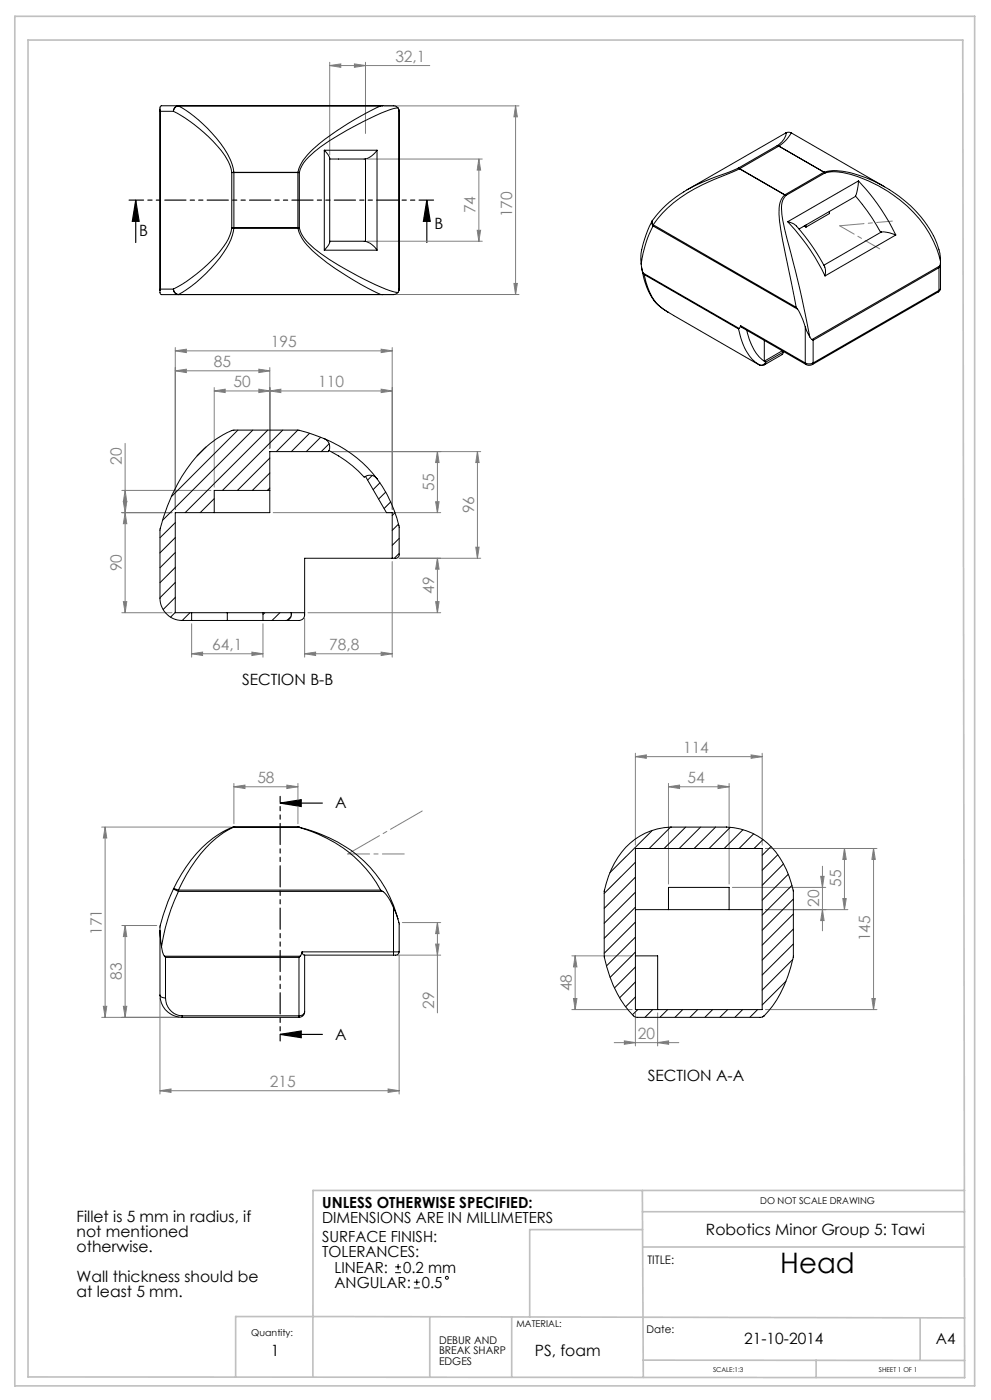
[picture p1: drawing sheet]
<svg xmlns="http://www.w3.org/2000/svg" width="297mm" height="420mm" viewBox="0 0 297 420" stroke-linecap="round" stroke-linejoin="round" font-family="sans-serif">
<g fill="none" stroke="#000" stroke-width=".3">
<path d="M119.3 379.2v1.7M118.4 381.8h1.8M118.4 380.1h1.8M124 386.4h1.8M124 384.7h1.8M124.9 383.8v1.7"/>
<circle cx="133.9" cy="383.3" r=".44"/>
</g>
<path d="M40.7 60.1l1 6.3h-2zM40.7 60.1v12.7M127.9 60.1l1 6.3h-2zM127.9 60.1v12.7M83.9 240.9l6.4-1v2.1zM83.9 240.9h12.7M83.9 310.3l6.4-1v2zM83.9 310.3h12.7" fill="none" stroke="#000" stroke-width=".35"/>
<g fill="none" stroke="#808080" stroke-width=".3">
<path d="M98.8 19.7l3.3-.5v1zM98.8 18.7v27.8M98.8 19.7h30M106.2 19.2l3.3 .5-3.3 .5zM109.5 18.7v21.4M115.1 31.8h40.4M154.5 31.8v56.6M154.5 31.8l.5 3.2h-1zM110.1 47.7h34.4M143.5 47.7l.5 3.3h-1zM143.5 47.7v24.7M110.1 72.4h34.4"/>
<path d="M143 69.1h1l-.5 3.3zM115.1 88.4h40.4M154 85h1l-.5 3.4zM52.5 105.3l3.3-.5v1zM52.5 111.2l3.3-.4v1zM52.5 104.3v48.5M52.5 105.3h65M52.5 111.2h28.4M64.2 117.3l3.3-.5v1zM64.2 117.3h53.3M64.2 116.3v29.8M77.6 110.8l3.3 .4-3.3 .6z"/>
<path d="M77.6 116.8l3.3 .5-3.3 .5zM80.9 117.3l3.3-.5v1zM80.9 110.3v24.2M114.2 104.8l3.3 .5-3.3 .5zM114.2 116.8l3.3 .5-3.3 .5zM117.5 104.3v48.5M37.5 133v50.8M99.4 135.5h44.7M131.1 135.5l.5 3.3h-1zM131.1 135.5v18.3M143.1 135.5l.5 3.3h-1zM143.1 135.5v32"/>
<path d="M36.5 153.8h15M36.5 147.1h26.7M37 150.5h1l-.5 3.3zM37.5 153.8l.5 3.3h-1zM37.5 147.1l.5 3.3h-1zM81.9 153.8h50.2M130.6 150.5h1l-.5 3.3zM117.5 168.5v28.6M119.6 167.5h24.5M131.1 167.5l.5 3.3h-1zM131.1 167.5v16.3M142.6 164.2h1l-.5 3.3z"/>
<path d="M36.5 183.8h15M37 180.5h1l-.5 3.3zM57.4 196.1l3.3-.5v1.1zM57.4 196.1h21.4M57.4 187.1v10M75.5 195.6l3.3 .5-3.3 .6zM78.8 187.1v10M91.3 196.1l3.3-.5v1.1zM91.3 185.5v11.6M91.3 196.1h26.2M92.3 183.8h39.8M114.2 195.6l3.3 .5-3.3 .6z"/>
<path d="M130.6 180.5h1l-.5 3.3zM70.1 236l3.3-.5v1.1zM70.1 235v12.1M70.1 236h19.2M86 235.5l3.3 .5-3.3 .6zM89.3 235v12.1M190.4 227l3.3-.5v1zM190.4 226v27.5M190.4 227h38M200.3 236l3.4-.5v1.1zM200.3 236h18.2M200.3 235v30.2"/>
<path d="M215.2 235.5l3.3 .5-3.3 .6zM218.5 235v30.2M225.1 226.5l3.3 .5-3.3 .5zM228.4 226v27.5M30.5 248.1h38.6M31.5 248.1v57.1M31.5 248.1l.5 3.3h-1zM229.4 254.5h33.4M246.5 259.9v19.3M253.1 254.5l.5 3.3h-1zM253.1 254.5v18.4M261.8 254.5l.5 3.3h-1z"/>
<path d="M261.8 254.5v48.4M36.5 277.7h10.5M37.5 277.7v27.5M37.5 277.7l.5 3.3h-1zM120.6 276.8h11.5M131.1 276.8l.5 3.3h-1zM131.1 276.8v27.1M219.5 266.2h28M229.4 272.9h24.7M246 262.9h1l-.5 3.3zM246.5 272.9l.5 3.3h-1zM252.6 269.6h1l-.5 3.3z"/>
<path d="M47.9 299.5v28.7M119 286.5h13.1M119.6 286.5v41.7M130.6 283.2h1l-.5 3.3zM171.4 286.8h18M171.9 299.6h1l-.5 3.3zM172.4 286.8v16.1M172.4 286.8l.5 3.3h-1zM261.3 299.6h1l-.5 3.3zM30.5 305.2h23.1M31 301.9h1l-.5 3.3zM37 301.9h1l-.5 3.3z"/>
<path d="M171.4 302.9h18M184.1 312.8h19.3M187.1 312.3l3.3 .5-3.3 .5zM190.4 303.9v9.9M197.1 312.8l3.3-.5v1zM197.1 303.9v9.9M229.4 302.9h33.4M47.9 327.2l3.4-.5v1zM47.9 327.2h71.7M116.3 326.7l3.3 .5-3.3 .5z"/>
</g>
<path d="M84 238.9v73.4" fill="none" stroke="#000" stroke-width=".35" stroke-dasharray="6.3 1.3 1.3 1.3 1.3 1.3" stroke-dashoffset="4.6"/>
<path d="M129.9 60h-91.2" fill="none" stroke="#000" stroke-width=".35" stroke-dasharray="6.3 1.3 1.3 1.3 1.3 1.3" stroke-dashoffset="2"/>
<g fill="none" stroke="#c0c0c0" stroke-width=".5">
<path d="M4.4 4.9h287.7v410.9h-287.7zM8.4 12h280.1l.6 401.3-280.7-.2zM192.5 357.1l.3 56.1M289.1 357.1h-195.3v56.1M192.5 363.5h96.6M192.6 368.9h-33.8v26.2M192.6 374.1h96.5M128.8 395v18.2M153.4 395.1v18.1M275.8 395.3v12.7M289.1 395.4l-218.5-.4v18.1M192.8 408l96.3 .1"/>
<path d="M244.6 408v5.3"/>
</g>
<path d="M121.2 256.2h-17" fill="none" stroke="#808080" stroke-width=".3" stroke-dasharray="15.2 1.3 1.3 1.3" stroke-dashoffset="8.7"/>
<path d="M104.2 256.2l22.3-12.9" fill="none" stroke="#808080" stroke-width=".3" stroke-dasharray="15.2 1.3 1.3 1.3" stroke-dashoffset="4.3"/>
<path d="M263.6 74.7l-11.9-7" fill="none" stroke="#808080" stroke-width=".3" stroke-dasharray="15.2 1.3 1.3 1.3" stroke-dashoffset="10.2"/>
<path d="M251.7 67.7l15.7-1.4" fill="none" stroke="#808080" stroke-width=".3" stroke-dasharray="15.2 1.3 1.3 1.3" stroke-dashoffset="7.9"/>
<g fill="#000">
<path d="M127.9 60.1l1 6.3h-2zM40.7 60.1l1 6.3h-2z"/>
<path d="M83.9 240.9l6.4-1v2.1zM83.9 310.3l6.4-1v2z"/>
</g>
<g fill="#808080">
<path d="M86 235.5l3.3 .5-3.3 .6zM70.1 236l3.3-.5v1.1zM197.1 312.8l3.3-.5v1zM187.1 312.3l3.3 .5-3.3 .5zM215.2 235.5l3.3 .5-3.3 .6zM200.3 236l3.4-.5v1.1z"/>
<path d="M47.9 327.2l3.4-.5v1zM116.3 326.7l3.3 .5-3.3 .5zM98.8 19.7l3.3-.5v1zM106.2 19.2l3.3 .5-3.3 .5zM52.5 105.3l3.3-.5v1zM114.2 104.8l3.3 .5-3.3 .5zM52.5 111.2l3.3-.4v1zM77.6 110.8l3.3 .4-3.3 .6zM80.9 117.3l3.3-.5v1zM114.2 116.8l3.3 .5-3.3 .5zM64.2 117.3l3.3-.5v1zM77.6 116.8l3.3 .5-3.3 .5zM91.3 196.1l3.3-.5v1.1zM114.2 195.6l3.3 .5-3.3 .6zM57.4 196.1l3.3-.5v1.1zM75.5 195.6l3.3 .5-3.3 .6z"/>
<path d="M190.4 227l3.3-.5v1zM225.1 226.5l3.3 .5-3.3 .5z"/>
<path d="M143.5 47.7l.5 3.3h-1zM143 69.1h1l-.5 3.3z"/>
<path d="M171.9 299.6h1l-.5 3.3zM172.4 286.8l.5 3.3h-1z"/>
<path d="M31.5 248.1l.5 3.3h-1zM31 301.9h1l-.5 3.3zM131.1 276.8l.5 3.3h-1zM130.6 283.2h1l-.5 3.3zM37.5 277.7l.5 3.3h-1zM37 301.9h1l-.5 3.3zM154.5 31.8l.5 3.2h-1zM154 85h1l-.5 3.4zM261.8 254.5l.5 3.3h-1zM261.3 299.6h1l-.5 3.3zM253.1 254.5l.5 3.3h-1zM252.6 269.6h1l-.5 3.3zM246 262.9h1l-.5 3.3zM246.5 272.9l.5 3.3h-1zM143.1 135.5l.5 3.3h-1zM142.6 164.2h1l-.5 3.3zM37.5 153.8l.5 3.3h-1zM37 180.5h1l-.5 3.3zM131.1 167.5l.5 3.3h-1zM130.6 180.5h1l-.5 3.3zM37.5 147.1l.5 3.3h-1zM37 150.5h1l-.5 3.3zM131.1 135.5l.5 3.3h-1zM130.6 150.5h1l-.5 3.3z"/>
</g>
<g fill="none" stroke="#000" stroke-width=".3">
<path d="M47.9 33l.1 .4M47.9 33v54.1M48 33.4h4M48 33.4v53.3M52 33.4a45.9 45.9 0 0 1 15.5 13.4 11.7 11.7 0 0 1 2 5M53.5 31.8a40.5 40.5 0 0 1 15.6 16.2l1 3.7M53.5 31.8a1.79 1.79 0 0 0-1.5 1.6M53.5 31.7a1.63 1.63 0 0 0-1.5 1.7M53.5 31.7v.1M53.5 31.7l-5.3 .1-.2 .2-.1 1M114.7 31.7a21.2 21.2 0 0 0-6.8 3.2 68.7 68.7 0 0 0-15.9 11.7l-2 2.9-.7 2.2M114.7 31.7h2.4a2.23 2.23 0 0 1 2.1 .6"/>
<path d="M114.7 31.7l-61.2 .1M119.2 32.3a50.1 50.1 0 0 0-14 6.1l-1.4 .8a42.1 42.1 0 0 0-12.7 9.6l-1.1 1.9-.3 1.1M119.2 32.3l.4 .7M119.6 33v54.1M235.4 39.9l.9-.2 .8 .2 28 16.1M235.4 39.9h.1M235.4 39.9h.1a4.5 4.5 0 0 1-2.6 3.8M235.4 39.9l-29.5 17.1M237.1 39.9l-.4 .7a11.3 11.3 0 0 1-3.3 3.2M69.5 51.8h.6M69.5 51.8v16.6M70.1 51.7l-.6 .1"/>
<path d="M70.1 51.7v.1M70.1 51.7h19.2M70.1 51.8h19.2M70.1 51.8v16.6M89.3 51.7l.4 .1M89.3 51.8h.4M89.3 51.7v.1M89.3 51.8v16.6M89.7 51.8v16.6M97.2 45.1h15.8M97.2 45.1l1.2 1.3 .4 1v25.3l-.4 1-1.2 1.4M97.2 45.1v30"/>
<path d="M109.5 47.7h-10.7M109.5 47.7v24.7M113 45.1a6.2 6.2 0 0 1-3.5 2.6M113 45.1v30M221.2 50.5l-2.7 1.1a49.1 49.1 0 0 0-18.9 10l-4.1 4.5M221.2 50.5l.4 .1M221.2 50.5l.5 .1M221.6 50.6l-1.9 .9a69.9 69.9 0 0 0-17.8 9.3 30.7 30.7 0 0 0-6.1 6.6M221.6 50.6l13.6 7.9M221.7 50.6h-.1M221.7 50.6l13.5 7.8M232.9 43.7l.5 .1"/>
<path d="M232.9 43.7l-11.7 6.8M233.4 43.8h.1M233.4 43.8l13.6 7.9M233.4 43.8l-11.7 6.8M235.2 58.5a6.8 6.8 0 0 0-1.7 5.8 228.6 228.6 0 0 0 4.1 22.6l1 5.3M235.2 58.5l.3 .1M235.2 58.4l.3 .2M235.2 58.4v.1M235.5 58.6a6.2 6.2 0 0 0-1.2 5.6l.9 4.6 4.4 17.6 3.1 14.7M246.9 51.7l.4 .2M246.9 51.7h.1M246.9 51.7l-11.7 6.7"/>
<path d="M247 51.7a16.3 16.3 0 0 1 10.3 .8 38.7 38.7 0 0 1 22.9 19.2 16 16 0 0 1 1.7 6.7M247 51.7l.3 .2M247.3 51.9a15.4 15.4 0 0 1 9.9 1.1 38.6 38.6 0 0 1 23.5 21.6l1.2 3.8M247.3 51.9l-11.8 6.7M256.4 58.9l-16.9 9.8M257.3 54.3a63.2 63.2 0 0 1 11.2 16.2M257.3 54.3l-.3 2.4-.6 2.1 3.5 4.5 4 6.3h.3M257.3 54.3l-21.2 12.2M69.5 68.4a17.2 17.2 0 0 1-5.6 9.3 47.8 47.8 0 0 1-11.9 9M69.5 68.4h.6M70.1 68.4a20 20 0 0 1-5.3 10.3 39.6 39.6 0 0 1-11.3 9.7M70.1 68.4h.1"/>
<path d="M70.1 68.4h19.2M89.3 68.4a12.9 12.9 0 0 0 4.4 6.9 91.1 91.1 0 0 0 20.4 13.1M89.3 68.4h.4M89.3 68.4h.1M89.7 68.4a11.5 11.5 0 0 0 4.6 6.2 86.6 86.6 0 0 0 24.3 13.1l.6 .1M89.7 68.4h-.4M97.2 75.1h15.8M98.8 72.4h10.7M109.5 72.4a6.1 6.1 0 0 1 3.5 2.7M192.2 79.2l.6 2.7M195.4 66.3a28.5 28.5 0 0 0-3.3 11.5l.1 1.4M195.4 66.3l-.1 .7 .4 .8"/>
<path d="M195.5 66.1l-.1 .2M195.5 66.1l-.1 .7 .4 .6M195.7 67.8a34.4 34.4 0 0 0-3.5 11.4M195.7 67.8l43.3 25M195.8 67.4l-.1 .4M195.8 67.4l42.8 24.8M236.1 66.5a6.3 6.3 0 0 1 4.2 3.2 50.6 50.6 0 0 1 7 10.9v2.2M236.1 66.5a62.7 62.7 0 0 1 11.2 16.3M241 67.8l.5 .3M241.5 67.5v.6M248.6 63.4v.7l-7.1 4M264.2 69.6a9.9 9.9 0 0 1 4.3 .9"/>
<path d="M264.2 69.6l-17.3 10M268.5 70.5l-21.2 12.3M281.7 79.8l-.3 .5M281.7 79.8l-38.4 22.1M281.9 78.4l-.2 1.4M281.9 78v8.4M47.9 87.1a.99 .99 0 0 0 .3 1.1 .99 .99 0 0 0 1 .2h4.3M48 86.7h4M48 86.7l-.1 .4M52 86.7a1.79 1.79 0 0 0 1.5 1.7M52 86.7a1.63 1.63 0 0 0 1.5 1.7M53.5 88.4h.1"/>
<path d="M53.5 88.4h60.6M53.5 88.4h61.2M114.1 88.4h.6M119.2 87.8a2.74 2.74 0 0 1-2.9 .6h-1.6M119.6 87.1l-.4 .7M192.3 80.1a23 23 0 0 0 3.7 10M192.8 81.9l.2 .5M192.8 81.9l28.7 16.6M193 82.4a21.6 21.6 0 0 0 3.3 8M193 82.4l28.3 16.3M196 90.1a14.9 14.9 0 0 0 4.2 3.5M196 90.1l.3 .3"/>
<path d="M196.3 90.4l1.7 1.7 2.2 1.5M200.2 93.6l27.2 15.8M221.3 98.7a16.7 16.7 0 0 0 5.1 10l1.1 .7M221.5 98.5l-.2 .2M222 97.7l-.5 .8M222 97.7l.3 .5 19.2 11.1M222 97.7l19.3 11.2M223.8 99.1a14.1 14.1 0 0 0 5.7 9.5M238.6 92.2l.4 .6M239 92.8l1.2 2.1 1.1 3.2M241.3 98.1l1.4 3M241.3 98.1v10.8"/>
<path d="M281.2 87.6l-37.7 21.7M281.4 87.1l-.2 .5M281.4 80.3l-37.7 21.8M281.4 80.3v6.8M281.4 87.1l-37.7 21.8M281.9 86.4l-.1 .6-.6 .6M281.9 86.4l-.5 .7M227.5 109.4l.6 .2 1-.2M229.1 102.1v6.3l5.3-3.1M229.5 108.6a1.49 1.49 0 0 1-2 .8M229.5 108.6l-.4 .8M234.7 105.6l-.3 .8-5.3 3"/>
<path d="M234.7 105.4v.2M234.7 105.6l-5.2 3M241.3 108.9a2.62 2.62 0 0 0 2.4 0M241.3 108.9l.2 .4M241.5 109.3l.9 .3 1.1-.3M242.7 101.1l.6 .8M243.3 101.9l.4 .2M243.7 108.9l-.2 .4M243.7 102.1v6.8M61.8 134.1l-2.7 2.7M71.3 129l-19.9 20M75.8 129l-27.1 27.1"/>
<path d="M80.3 129l-24.8 24.8M80.9 137.4l-9.7 9.7M84.7 129l-18 18.1M89.3 129l-6.5 6.5M92.8 130l-5.5 5.5M96.1 131.2l-4.3 4.3M97.2 131.6l-5.3-1.9-2.6-.7-19.5 .1a29 29 0 0 0-13.8 11.6 49.9 49.9 0 0 0-8.1 18.2v20.6a6.7 6.7 0 0 0 6.7 6.6M97.2 131.6a2.67 2.67 0 0 1 1.2 3.9h-17.5v18.3h-28.4v30h4.9M97.2 131.6a37.7 37.7 0 0 1 15.8 12M98.6 135.2a35.2 35.2 0 0 1 10.5 7.9l.4-.2M98.6 133.1l-2.3 2.4M52.5 156.8l-4.6 4.5"/>
<path d="M64.2 149.6l-4.2 4.2M80.9 147.1h-16.7v6.7M80.9 141.9l-5.3 5.2M80.9 146.4l-.8 .7M109.5 142.9a2.61 2.61 0 0 1 3.5 .7M109.5 142.9l6.3 10.9h1.7v13.7M111.5 142.6l-1.3 1.4M113 143.6a33.6 33.6 0 0 1 6.6 14.5v8.4a1.09 1.09 0 0 1-1 1h-27.3v17a1.69 1.69 0 0 1-1.7 1.6h-10.8M113.9 144.8l-2.1 2.1M115.6 147.6l-2.1 2.1M117.1 150.6l-2 2M118.4 153.8l-.9 .8"/>
<path d="M119.5 157.2l-2 1.9M52.5 161.3l-4.6 4.6M52.5 165.8l-4.6 4.5M52.5 170.2l-4.6 4.6M52.5 174.7l-4.6 4.6M52.5 179.2l-3.6 3.7M119.6 161.5l-2.1 2.1M119.6 166l-1.4 1.5M52.5 183.7l-1.4 1.5M54.6 186.1h2.8M56.9 183.8l-2.3 2.3M57.4 183.8h10.7"/>
<path d="M57.4 186.1h10.7M57.4 183.8v2.3M68.1 183.8h10.7M68.1 186.1h10.7M68.1 183.8v2.3M78.8 183.8v2.3M78.8 183.8h12.5M79.4 183.8l-.6 .6M83.9 183.8l-2.4 2.3M87.2 185l-1.1 1.1M87.3 183.8a1.82 1.82 0 0 1-1.7 2.3M70.1 248.1l-.2 .1a29.8 29.8 0 0 0-12.7 12l-3.7 6.8"/>
<path d="M70.1 248.1l-.8 .2a31.7 31.7 0 0 0-14.8 13.8l-2.5 4.6M70.1 248.1h.1M70.1 248.1h19.2M89.3 248.1a40.4 40.4 0 0 1 24.8 18.9M89.3 248.1h.2a45.2 45.2 0 0 1 19.6 10.3 36.5 36.5 0 0 1 10.1 17.2M89.3 248.1h.1M187.5 254.2a19.5 19.5 0 0 1 13.7-6.1h16.5a19.8 19.8 0 0 1 18 12.8l.8 1.9 1.3 4.5-.1 19.8a35.8 35.8 0 0 1-8.8 17.8l-.9 .3h-37.1l-.7-.2a34.6 34.6 0 0 1-9.1-18v-19.8a30 30 0 0 1 6.4-13zM190.4 254.5h38v48.4h-38zM190.4 258.7l-9.3 9.3M195.5 249.1l-12.7 12.7M201 248.1l-6.4 6.4M205.5 248.1l-6.5 6.4"/>
<path d="M210 248.1l-6.4 6.4M214.5 248.1l-6.5 6.4M218.9 248.2l-6.4 6.3M222.7 248.9l-5.7 5.6M225.9 250.1l-4.4 4.4M228.7 251.9l-2.7 2.6M231.1 253.9l-2.7 2.7M233.1 256.4l-4.7 4.7M234.8 259.2l-6.4 6.4M47.9 279.2l.5 4.8M47.9 279.2v19.3M52 266.7l1.5 .3"/>
<path d="M52 266.7a50 50 0 0 0-4.1 11.7v.8M52 266.7l1.5 .7M53.5 267.4a60.7 60.7 0 0 0-5.1 16.6M53.5 267v.4M53.5 267h60.6M53.5 267.4h61.2M114.1 267l.6 .4M114.7 267.4l.5 .4a13.4 13.4 0 0 1 2.7 4.5M117.9 272.3l1.3 3.3M117.9 272.3v13.3M119.2 275.6l.4 1.5v8.5M190.4 272.9h38"/>
<path d="M190.4 263.2l-9.3 9.3M190.4 267.7l-9.3 9.3M190.4 272.2l-9.3 9.3M190.4 276.6l-9.3 9.4M200.3 272.9v-6.7h18.2v6.7M236.3 262.3l-7.9 7.8M237.3 265.6l-8.9 8.9M237.8 269.7l-9.4 9.4M237.8 274.2l-9.4 9.3M237.8 278.7l-9.4 9.3M47.9 298.5a1.49 1.49 0 0 0 1.7 .9M47.9 298.5a6.7 6.7 0 0 0 6.7 6.7"/>
<path d="M48.4 284l.3 1.5 .6 1.4M49.3 286.9l.3 .3M49.3 286.9h40.7M49.6 287.2v12.2M49.6 299.4a5.3 5.3 0 0 0 5 5.3M49.6 287.2h40M89.6 287.2v17.5M90 286.9l-.4 .3M90.6 285.6l-.6 1.3M90.6 285.6v.4l.6 .5h26.7M90.6 285.6h27.3M91.3 286.5v17"/>
<path d="M117.9 285.6v.9M117.9 285.6h1.7M119.6 285.6a1.33 1.33 0 0 1-1.7 .9M190.4 286.8h6.7v16.1M190.4 281.1l-8.6 8.7M190.4 285.6l-7.6 7.6M190.4 290.1l-6.2 6.3M190.4 294.6l-4.7 4.7M190.4 299.1l-2.9 2.9M235.6 294.3l-7.2 7.2M237.6 287.8l-9.2 9.2M237.8 283.2l-9.4 9.3"/>
<path d="M54.6 304.7v.5M54.6 304.7h35M54.6 305.2h35M89.6 304.7v.5M91.3 303.5a1.51 1.51 0 0 1-1.7 1.2M91.3 303.5a1.69 1.69 0 0 1-1.7 1.7M191.1 302.9l-1.6 1.5M195.6 302.9l-2.3 2.3M200.1 302.9l-2.3 2.3M204.6 302.9l-2.3 2.3M209.1 302.9l-2.3 2.3M213.6 302.9l-2.4 2.3"/>
<path d="M218.1 302.9l-2.4 2.3M222.6 302.9l-2.4 2.3M227 302.9l-2.3 2.3M229 304.8l-.5 .3"/>
</g>
<text font-size="8.5" x="233.9" y="381.8">Head</text>
<g font-size="4.7" fill="#808080">
<text x="118.5" y="18.6">32,1</text>
<text x="142.5" y="64" transform="rotate(-90 142.5 64)">74</text>
<text x="153.5" y="65.2" transform="rotate(-90 153.5 65.2)">170</text>
<text x="81.2" y="104.2">195</text>
<text x="64.1" y="110.2">85</text>
<text x="70" y="116.2">50</text>
<text x="95.3" y="116.2">110</text>
<text x="36.5" y="139.5" transform="rotate(-90 36.5 139.5)">20</text>
<text x="130.1" y="147.2" transform="rotate(-90 130.1 147.2)">55</text>
<text x="142.1" y="154" transform="rotate(-90 142.1 154)">96</text>
<text x="36.5" y="171.4" transform="rotate(-90 36.5 171.4)">90</text>
<text x="130.1" y="178.2" transform="rotate(-90 130.1 178.2)">49</text>
<text x="63.6" y="195.1">64,1</text>
<text x="98.7" y="195.1">78,8</text>
<text x="204.7" y="226">114</text>
<text x="77.1" y="235">58</text>
<text x="206" y="235">54</text>
<text x="252.1" y="266.1" transform="rotate(-90 252.1 266.1)">55</text>
<text x="245.5" y="272.1" transform="rotate(-90 245.5 272.1)">20</text>
<text x="30.5" y="280.5" transform="rotate(-90 30.5 280.5)">171</text>
<text x="260.8" y="282.3" transform="rotate(-90 260.8 282.3)">145</text>
<text x="36.5" y="294" transform="rotate(-90 36.5 294)">83</text>
<text x="171.4" y="297.4" transform="rotate(-90 171.4 297.4)">48</text>
<text x="130.1" y="302.6" transform="rotate(-90 130.1 302.6)">29</text>
<text x="191.2" y="311.7">20</text>
<text x="80.9" y="326.2">215</text>
</g>
<g font-size="4.7">
<text x="41.7" y="70.7">B</text>
<text x="130.2" y="68.7">B</text>
<text x="72.6" y="205.4">SECTION B-B</text>
<text x="100.4" y="242.5">A</text>
<text x="100.4" y="311.9">A</text>
<text x="194.1" y="324.3">SECTION A-A</text>
<text x="23" y="366.6">Fillet is 5 mm in radius, if</text>
<text x="23" y="371.1">not mentioned</text>
<text x="211.6" y="370.5">Robotics Minor Group 5: Tawi</text>
<text x="23" y="375.6">otherwise.</text>
<text x="23" y="384.7">Wall thickness should be</text>
<text x="23" y="389.2">at least 5 mm.</text>
<text x="81.2" y="406.8">1</text>
<text x="160.3" y="406.8">PS, foam</text>
<text x="223" y="403.2">21-10-2014</text>
</g>
<g font-size="4.6">
<text x="96.5" y="362.4">UNLESS OTHERWISE SPECIFIED:</text>
<text x="96.5" y="367">DIMENSIONS ARE IN MILLIMETERS</text>
<text x="96.5" y="372.6">SURFACE FINISH:</text>
<text x="96.5" y="377.2">TOLERANCES:</text>
<text x="100.3" y="381.8">LINEAR:</text>
<text x="120.8" y="381.8">0.2 mm</text>
<text x="100.3" y="386.4">ANGULAR:</text>
<text x="126.4" y="386.4">0.5</text>
<text x="280.5" y="403.2">A4</text>
</g>
<text font-size="3.5" x="194" y="379.1">TITLE:</text>
<g font-size="3.2">
<text x="193.7" y="400">Date:</text>
<text x="131.6" y="403.2">DEBUR AND</text>
<text x="131.6" y="406.3">BREAK SHARP</text>
<text x="131.6" y="409.5">EDGES</text>
</g>
<g font-size="2.8">
<text x="227.8" y="361.2">DO NOT SCALE DRAWING</text>
<text x="75.3" y="400.8">Quantity:</text>
<text x="154.8" y="398.1">MATERIAL:</text>
</g>
<g font-size="2">
<text x="213.7" y="411.6">SCALE:1:3</text>
<text x="263.4" y="411.6">SHEET 1 OF 1</text>
</g>
</svg>
